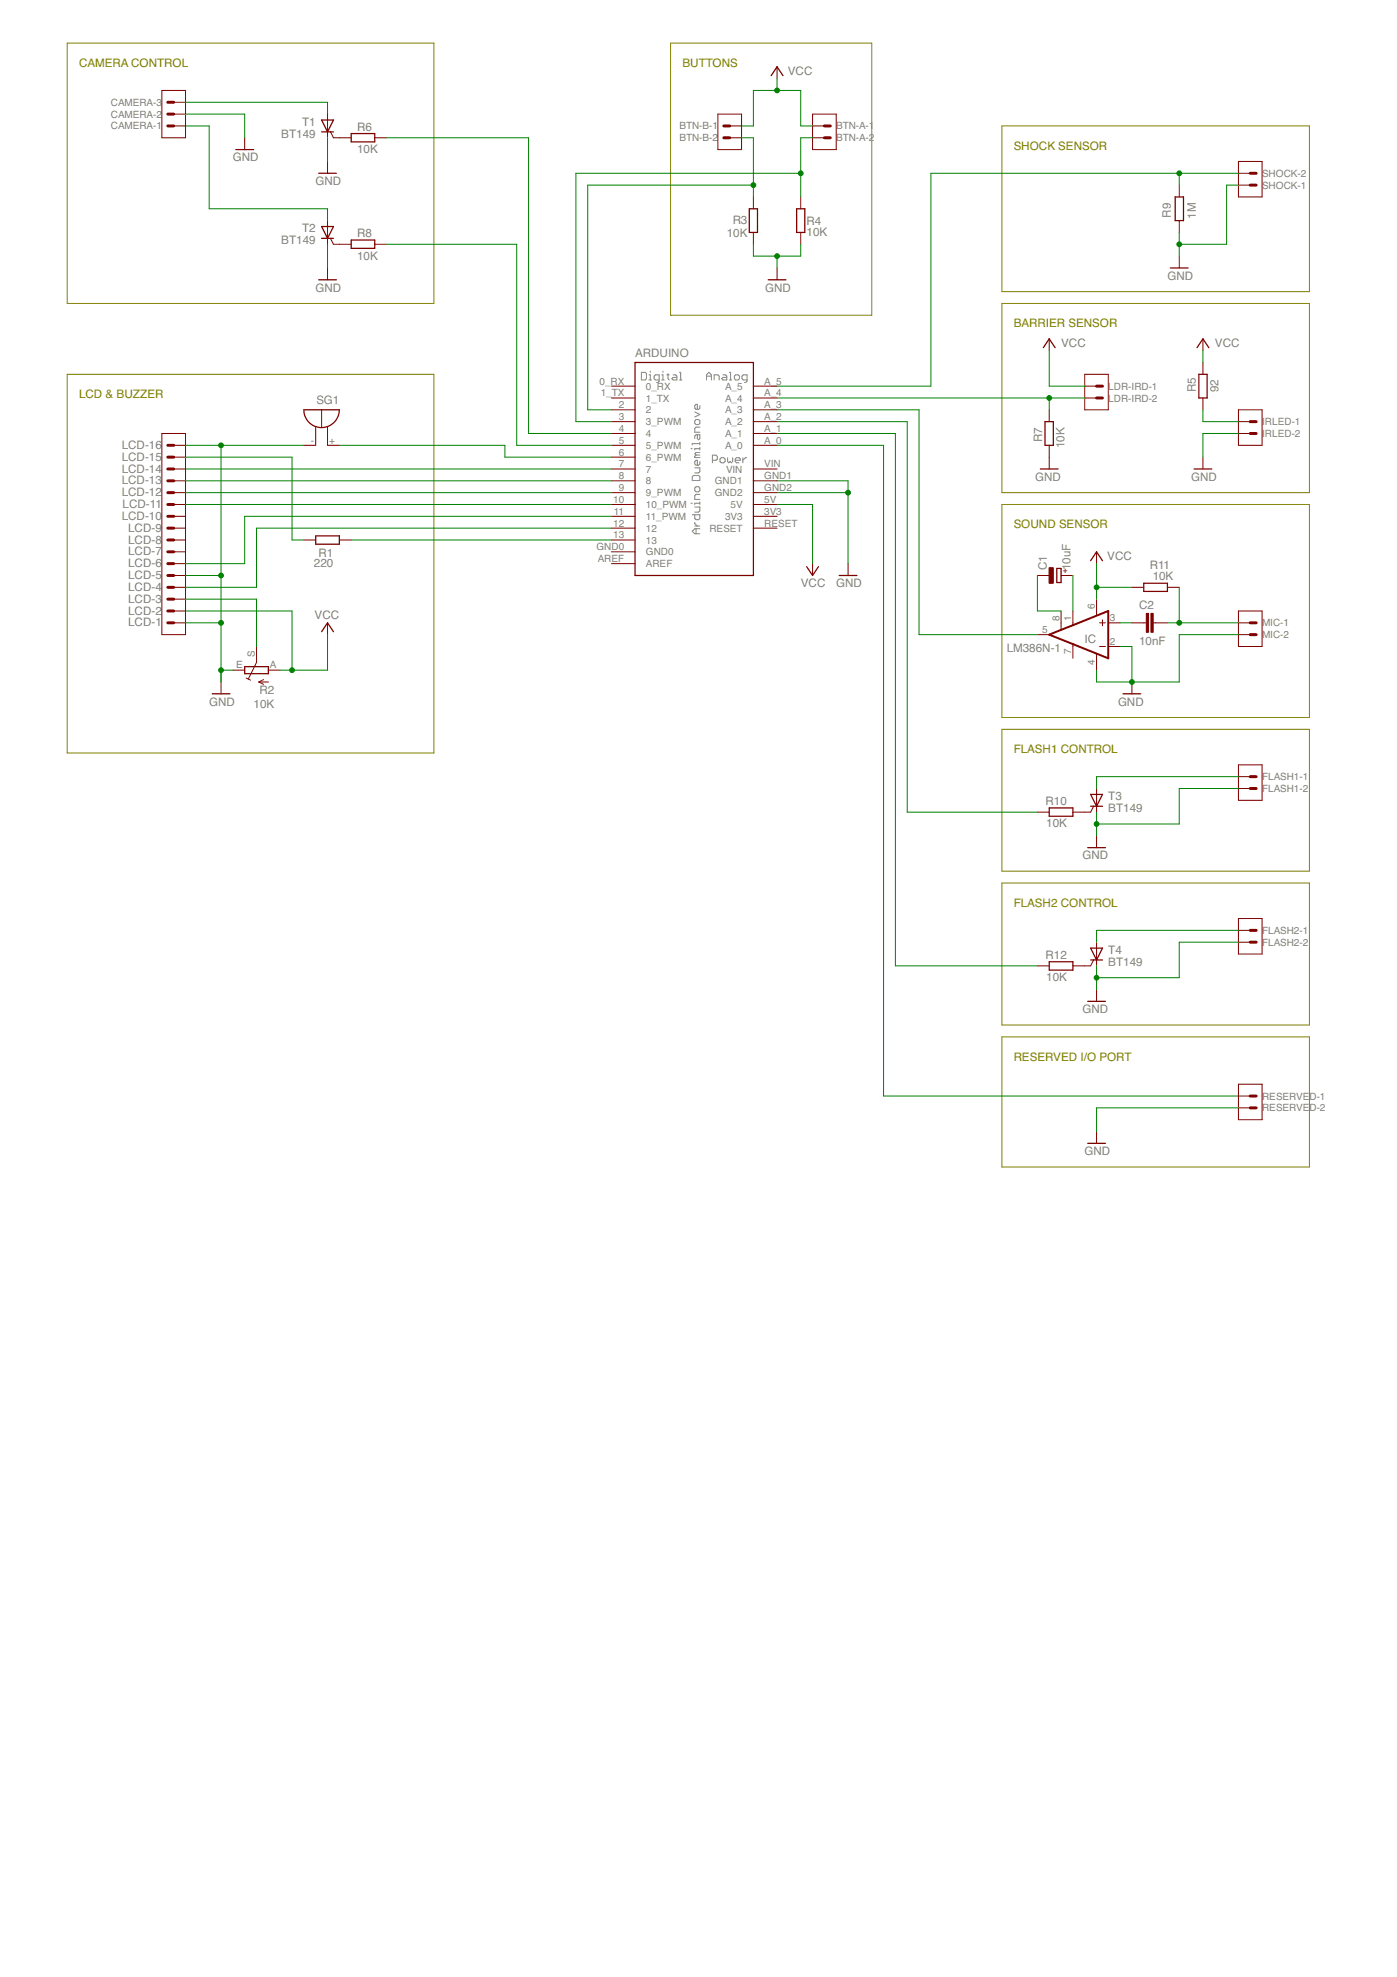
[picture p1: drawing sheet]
<svg xmlns="http://www.w3.org/2000/svg" width="210mm" height="297mm" viewBox="0 0 210 297" stroke-linecap="round" stroke-linejoin="round" font-family="sans-serif">
<g fill="#808000" stroke="#808000" stroke-width=".15">
<path d="M10.1 6.5h55.1z"/>
<path d="M65.2 6.5v39.1z"/>
<path d="M10.1 45.6h55.1z"/>
<path d="M10.1 6.5v39.1z"/>
<path d="M150.5 18.9h46.2z"/>
<path d="M196.7 18.9v24.9z"/>
<path d="M150.5 43.8h46.2z"/>
<path d="M150.5 18.9v24.9z"/>
<path d="M150.5 45.6h46.2z"/>
<path d="M196.7 45.6v28.4z"/>
<path d="M150.5 74h46.2z"/>
<path d="M150.5 45.6v28.4z"/>
<path d="M150.5 75.8h46.2z"/>
<path d="M196.7 75.8v32z"/>
<path d="M150.5 107.8h46.2z"/>
<path d="M150.5 75.8v32z"/>
<path d="M150.5 109.6h46.2z"/>
<path d="M196.7 109.6v21.3z"/>
<path d="M150.5 130.9h46.2z"/>
<path d="M150.5 109.6v21.3z"/>
<path d="M150.5 132.7h46.2z"/>
<path d="M196.7 132.7v21.3z"/>
<path d="M150.5 154h46.2z"/>
<path d="M150.5 132.7v21.3z"/>
<path d="M150.5 155.8h46.2z"/>
<path d="M196.7 155.8v19.5z"/>
<path d="M150.5 175.3h46.2z"/>
<path d="M150.5 155.8v19.5z"/>
<path d="M131 6.5v40.9z"/>
<path d="M100.8 47.4h30.2z"/>
<path d="M100.8 6.5v40.9z"/>
<path d="M100.8 6.5h30.2z"/>
<path d="M65.2 56.2v56.9z"/>
<path d="M10.1 113.1h55.1z"/>
<path d="M10.1 56.2v56.9z"/>
<path d="M10.1 56.2h55.1z"/>
</g>
<g fill="#808080" stroke="#808080" stroke-width=".15">
<path d="M106.2 56.3v.8z"/>
<path d="M106.5 55.9l-.3 .4z"/>
<path d="M106.5 55.9l.4 .4z"/>
<path d="M106.9 56.3v.8z"/>
<path d="M106.2 56.5h.7z"/>
<path d="M107.3 56.3v.8z"/>
<path d="M107.3 56.3h.6z"/>
<path d="M107.9 56.3l.2 .2z"/>
<path d="M108.1 56.5v.6z"/>
<path d="M108.6 56.3h.4z"/>
<path d="M109 56.3l.2 .2z"/>
<path d="M109.2 56.5v.6z"/>
<path d="M108.6 57.1h.6z"/>
<path d="M108.4 56.9l.2 .2z"/>
<path d="M108.4 56.9l.2-.2z"/>
<path d="M108.6 56.7h.6z"/>
<path d="M109.6 55.9h.2z"/>
<path d="M109.8 55.9v1.2z"/>
<path d="M109.6 57.1h.4z"/>
<path d="M110.5 57.1h.4z"/>
<path d="M110.9 57.1l.2-.2z"/>
<path d="M111.1 56.5v.4z"/>
<path d="M110.9 56.3l.2 .2z"/>
<path d="M110.5 56.3h.4z"/>
<path d="M110.5 56.3l-.2 .2z"/>
<path d="M110.3 56.5v.4z"/>
<path d="M110.3 56.9l.2 .2z"/>
<path d="M111.9 57.5h.2z"/>
<path d="M112.1 57.5l.1-.2z"/>
<path d="M112.2 56.3v1z"/>
<path d="M111.7 56.3h.5z"/>
<path d="M111.7 56.3l-.2 .2z"/>
<path d="M111.5 56.5v.4z"/>
<path d="M111.5 56.9l.2 .2z"/>
<path d="M111.7 57.1h.5z"/>
<path d="M96.4 55.9v1.2z"/>
<path d="M96.4 57.1h.5z"/>
<path d="M96.9 57.1l.2-.2z"/>
<path d="M97.1 56.1v.8z"/>
<path d="M96.9 55.9l.2 .2z"/>
<path d="M96.4 55.9h.5z"/>
<path d="M97.5 56.3h.2z"/>
<path d="M97.7 56.3v.8z"/>
<path d="M97.5 57.1h.4z"/>
<path d="M97.7 55.8v.1z"/>
<path d="M98.7 57.5h.1z"/>
<path d="M98.8 57.5l.2-.2z"/>
<path d="M99 56.3v1z"/>
<path d="M98.5 56.3h.5z"/>
<path d="M98.5 56.3l-.2 .2z"/>
<path d="M98.3 56.5v.4z"/>
<path d="M98.3 56.9l.2 .2z"/>
<path d="M98.5 57.1h.5z"/>
<path d="M99.4 56.3h.2z"/>
<path d="M99.6 56.3v.8z"/>
<path d="M99.4 57.1h.4z"/>
<path d="M99.6 55.8v.1z"/>
<path d="M100.4 56.1v.8z"/>
<path d="M100.4 56.9l.2 .2z"/>
<path d="M100.2 56.3h.4z"/>
<path d="M101.1 56.3h.4z"/>
<path d="M101.5 56.3l.2 .2z"/>
<path d="M101.7 56.5v.6z"/>
<path d="M101.1 57.1h.6z"/>
<path d="M100.9 56.9l.2 .2z"/>
<path d="M100.9 56.9l.2-.2z"/>
<path d="M101.1 56.7h.6z"/>
<path d="M102.1 55.9h.2z"/>
<path d="M102.3 55.9v1.2z"/>
<path d="M102.1 57.1h.4z"/>
<path d="M107 68.4v1.1z"/>
<path d="M107 68.4h.6z"/>
<path d="M107.6 68.4l.2 .2z"/>
<path d="M107.8 68.6v.4z"/>
<path d="M107.6 69.2l.2-.2z"/>
<path d="M107 69.2h.6z"/>
<path d="M108.4 69.5h.4z"/>
<path d="M108.9 69.3l-.1 .2z"/>
<path d="M108.9 69v.3z"/>
<path d="M108.8 68.8l.1 .2z"/>
<path d="M108.4 68.8h.4z"/>
<path d="M108.4 68.8l-.2 .2z"/>
<path d="M108.2 69v.3z"/>
<path d="M108.2 69.3l.2 .2z"/>
<path d="M109.3 68.8v.5z"/>
<path d="M109.3 69.3l.2 .2z"/>
<path d="M109.5 69.5l.2-.2z"/>
<path d="M109.7 69.3l.2 .2z"/>
<path d="M109.9 69.5l.2-.2z"/>
<path d="M110.1 68.8v.5z"/>
<path d="M110.7 69.5h.3z"/>
<path d="M110.5 69.3l.2 .2z"/>
<path d="M110.5 69v.3z"/>
<path d="M110.5 69l.2-.2z"/>
<path d="M110.7 68.8h.3z"/>
<path d="M111 68.8l.2 .2z"/>
<path d="M111.2 69v.2z"/>
<path d="M110.5 69.2h.7z"/>
<path d="M111.6 68.8v.7z"/>
<path d="M111.6 69.2l.4-.4z"/>
<path d="M112 68.8h.2z"/>
<path d="M104.4 80.2h.8z"/>
<path d="M104 79.8l.4 .4z"/>
<path d="M104 79.8l.4-.4z"/>
<path d="M104.4 79.4h.8z"/>
<path d="M104.6 79.4v.8z"/>
<path d="M104.4 79h.8z"/>
<path d="M104.4 78.7l.4 .3z"/>
<path d="M104.4 78.5v.2z"/>
<path d="M104 77.3h1.2z"/>
<path d="M105.2 77.3v.6z"/>
<path d="M105.2 77.9l-.2 .2z"/>
<path d="M104.6 78.1h.4z"/>
<path d="M104.4 77.9l.2 .2z"/>
<path d="M104.4 77.3v.6z"/>
<path d="M104.4 76.9h.6z"/>
<path d="M105 76.9l.2-.1z"/>
<path d="M105.2 76.2v.6z"/>
<path d="M104.4 76.2h.8z"/>
<path d="M104.4 75.6v.2z"/>
<path d="M104.4 75.6h.8z"/>
<path d="M105.2 75.4v.4z"/>
<path d="M103.8 75.6h.2z"/>
<path d="M104.4 75h.8z"/>
<path d="M104.4 74.5v.5z"/>
<path d="M104.4 74.5l.2-.2z"/>
<path d="M104.6 74.3h.6z"/>
<path d="M105.2 73.3v.4z"/>
<path d="M105 73.1l.2 .2z"/>
<path d="M104.6 73.1h.4z"/>
<path d="M104.6 73.1l-.2 .2z"/>
<path d="M104.4 73.3v.4z"/>
<path d="M104.4 73.7l.2 .2z"/>
<path d="M104.6 73.9h.4z"/>
<path d="M105 73.9l.2-.2z"/>
<path d="M104 72.2h1.2z"/>
<path d="M105.2 71.6v.6z"/>
<path d="M105 71.4l.2 .2z"/>
<path d="M104.2 71.4h.8z"/>
<path d="M104.2 71.4l-.2 .2z"/>
<path d="M104 71.6v.6z"/>
<path d="M104.4 71.1h.6z"/>
<path d="M105 71.1l.2-.2z"/>
<path d="M105.2 70.3v.6z"/>
<path d="M104.4 70.3h.8z"/>
<path d="M105.2 69.3v.4z"/>
<path d="M105.2 69.7l-.2 .2z"/>
<path d="M104.6 69.9h.4z"/>
<path d="M104.4 69.7l.2 .2z"/>
<path d="M104.4 69.3v.4z"/>
<path d="M104.4 69.3l.2-.1z"/>
<path d="M104.6 69.2h.2z"/>
<path d="M104.8 69.2v.7z"/>
<path d="M104.4 68.7h.8z"/>
<path d="M104.4 68.6v.1z"/>
<path d="M104.6 68.4l-.2 .2z"/>
<path d="M104.6 68.4h.6z"/>
<path d="M104.4 68.2l.2 .2z"/>
<path d="M104.6 68l-.2 .2z"/>
<path d="M104.6 68h.6z"/>
<path d="M104.4 67.4v.2z"/>
<path d="M104.4 67.4h.8z"/>
<path d="M105.2 67.2v.4z"/>
<path d="M103.8 67.4h.2z"/>
<path d="M104 66.7v.1z"/>
<path d="M104 66.7h1.2z"/>
<path d="M105.2 66.5v.3z"/>
<path d="M104.4 65.5v.4z"/>
<path d="M104.4 65.5l.2-.2z"/>
<path d="M104.6 65.3h.6z"/>
<path d="M105.2 65.3v.6z"/>
<path d="M105.2 65.9l-.2 .2z"/>
<path d="M104.8 65.9l.2 .2z"/>
<path d="M104.8 65.3v.6z"/>
<path d="M104.4 64.9h.8z"/>
<path d="M104.4 64.4v.5z"/>
<path d="M104.6 64.2l-.2 .2z"/>
<path d="M104.6 64.2h.6z"/>
<path d="M105.2 63.2v.4z"/>
<path d="M105 63l.2 .2z"/>
<path d="M104.6 63h.4z"/>
<path d="M104.6 63l-.2 .2z"/>
<path d="M104.4 63.2v.4z"/>
<path d="M104.4 63.6l.2 .2z"/>
<path d="M104.6 63.8h.4z"/>
<path d="M105.2 63.6l-.2 .2z"/>
<path d="M104.4 62.7l.8-.4z"/>
<path d="M104.4 61.9l.8 .4z"/>
<path d="M105.2 60.9v.4z"/>
<path d="M105.2 61.3l-.2 .2z"/>
<path d="M104.6 61.5h.4z"/>
<path d="M104.4 61.3l.2 .2z"/>
<path d="M104.4 60.9v.4z"/>
<path d="M104.4 60.9l.2-.2z"/>
<path d="M104.6 60.7h.2z"/>
<path d="M104.8 60.7v.8z"/>
</g>
<g fill="#800000" stroke="#800000" stroke-width=".15">
<path d="M24.3 13.6h3.6z"/>
<path d="M27.9 13.6v7.1z"/>
<path d="M24.3 20.7h3.6z"/>
<path d="M24.3 13.6v7.1z"/>
<path d="M27.9 65.1v30.3z"/>
<path d="M24.3 95.4h3.6z"/>
<path d="M24.3 65.1v30.3z"/>
<path d="M24.3 65.1h3.6z"/>
<path d="M107.9 17.1h3.5z"/>
<path d="M111.4 17.1v5.4z"/>
<path d="M107.9 22.5h3.5z"/>
<path d="M107.9 17.1v5.4z"/>
<path d="M122.1 17.1v5.4z"/>
<path d="M122.1 22.5h3.5z"/>
<path d="M125.6 17.1v5.4z"/>
<path d="M122.1 17.1h3.5z"/>
<path d="M186.1 24.3h3.5z"/>
<path d="M189.6 24.3v5.3z"/>
<path d="M186.1 29.6h3.5z"/>
<path d="M186.1 24.3v5.3z"/>
<path d="M186.1 61.6h3.5z"/>
<path d="M189.6 61.6v5.3z"/>
<path d="M186.1 66.9h3.5z"/>
<path d="M186.1 61.6v5.3z"/>
<path d="M163 56.2h3.5z"/>
<path d="M166.5 56.2v5.4z"/>
<path d="M163 61.6h3.5z"/>
<path d="M163 56.2v5.4z"/>
<path d="M186.1 91.8h3.5z"/>
<path d="M189.6 91.8v5.3z"/>
<path d="M186.1 97.1h3.5z"/>
<path d="M186.1 91.8v5.3z"/>
<path d="M186.1 114.9h3.5z"/>
<path d="M186.1 114.9v5.3z"/>
<path d="M186.1 120.2h3.5z"/>
<path d="M189.6 114.9v5.3z"/>
<path d="M186.1 138h3.5z"/>
<path d="M189.6 138v5.3z"/>
<path d="M186.1 143.3h3.5z"/>
<path d="M186.1 138v5.3z"/>
<path d="M186.1 162.9h3.5z"/>
<path d="M189.6 162.9v5.3z"/>
<path d="M186.1 168.2h3.5z"/>
<path d="M186.1 162.9v5.3z"/>
<path d="M91.9 58h3.5z"/>
<path d="M91.9 59.8h3.5z"/>
<path d="M91.9 61.6h3.5z"/>
<path d="M91.9 63.4h3.5z"/>
<path d="M91.9 65.1h3.5z"/>
<path d="M91.9 66.9h3.5z"/>
<path d="M91.9 68.7h3.5z"/>
<path d="M91.9 70.5h3.5z"/>
<path d="M91.9 72.2h3.5z"/>
<path d="M91.9 74h3.5z"/>
<path d="M91.9 75.8h3.5z"/>
<path d="M91.9 77.6h3.5z"/>
<path d="M91.9 79.4h3.5z"/>
<path d="M91.9 81.1h3.5z"/>
<path d="M113.2 58h3.6z"/>
<path d="M113.2 59.8h3.6z"/>
<path d="M113.2 61.6h3.6z"/>
<path d="M113.2 63.4h3.6z"/>
<path d="M113.2 65.1h3.6z"/>
<path d="M113.2 66.9h3.6z"/>
<path d="M113.2 70.5h3.6z"/>
<path d="M113.2 72.2h3.6z"/>
<path d="M113.2 74h3.6z"/>
<path d="M113.2 75.8h3.6z"/>
<path d="M113.2 77.6h3.6z"/>
<path d="M113.2 79.4h3.6z"/>
<path d="M91.9 82.9h3.5z"/>
<path d="M91.9 84.7h3.5z"/>
<path d="M122.1 84.7v1.8z"/>
<path d="M127.4 84.7v1.8z"/>
<path d="M120.3 29.6v1.8z"/>
<path d="M120.3 34.9v1.8z"/>
<path d="M113.2 34.9v1.8z"/>
<path d="M113.2 29.6v1.8z"/>
<path d="M116.8 10v1.8z"/>
<path d="M116.8 40.3v1.7z"/>
<path d="M56.3 20.7h1.8z"/>
<path d="M51 20.7h1.8z"/>
<path d="M49.2 18.9v1.8z"/>
<path d="M49.2 17.1v1.8z"/>
<path d="M49.7 19.8l.4 .9z"/>
<path d="M50.1 20.7h.9z"/>
<path d="M49.2 34.9v1.8z"/>
<path d="M49.2 33.1v1.8z"/>
<path d="M49.7 35.8l.4 .9z"/>
<path d="M50.1 36.7h.9z"/>
<path d="M56.3 36.7h1.8z"/>
<path d="M51 36.7h1.8z"/>
<path d="M36.8 20.7v1.8z"/>
<path d="M161.2 91.8v1.8z"/>
<path d="M166.5 97.1h1.8z"/>
<path d="M166.5 93.6h1.8z"/>
<path d="M159.4 91.8v1.8z"/>
<path d="M155.9 95.4h1.7z"/>
<path d="M164.8 91.8v.7z"/>
<path d="M165.7 93.1v.9z"/>
<path d="M165.2 93.6h.9z"/>
<path d="M165.2 97.1h.9z"/>
<path d="M164.8 98.3v.6z"/>
<path d="M164.8 90v1.8z"/>
<path d="M164.8 98.9v1.8z"/>
<path d="M161.2 97.1v1.8z"/>
<path d="M159.4 93.6v1z"/>
<path d="M161.2 96.8v.3z"/>
<path d="M161.2 93.6v.3z"/>
<path d="M170.1 102.5v1.7z"/>
<path d="M170.1 93.6h1.8z"/>
<path d="M173.6 93.6h1.8z"/>
<path d="M171.9 93.6h.3z"/>
<path d="M173.3 93.6h.3z"/>
<path d="M155.9 86.5h1.7z"/>
<path d="M159.4 86.5h1.8z"/>
<path d="M186.1 93.6h1.8z"/>
<path d="M186.1 95.4h1.8z"/>
<path d="M45.7 81.1h1.7z"/>
<path d="M51 81.1h1.8z"/>
<path d="M170.1 88.2h1.8z"/>
<path d="M175.4 88.2h1.8z"/>
<path d="M164.8 82.9v1.8z"/>
<path d="M186.1 116.7h1.8z"/>
<path d="M186.1 118.5h1.8z"/>
<path d="M186.1 139.8h1.8z"/>
<path d="M186.1 141.6h1.8z"/>
<path d="M164.8 120.2v1.8z"/>
<path d="M164.8 118.5v1.7z"/>
<path d="M164.3 121.1l-.4 .9z"/>
<path d="M163 122h.9z"/>
<path d="M164.8 143.3v1.8z"/>
<path d="M164.8 141.6v1.7z"/>
<path d="M164.3 144.2l-.4 .9z"/>
<path d="M163 145.1h.9z"/>
<path d="M155.9 122h1.7z"/>
<path d="M161.2 122h1.8z"/>
<path d="M155.9 145.1h1.7z"/>
<path d="M161.2 145.1h1.8z"/>
<path d="M177.2 27.8v1.8z"/>
<path d="M177.2 33.1v1.8z"/>
<path d="M177.2 38.5v1.8z"/>
<path d="M186.1 27.8h1.8z"/>
<path d="M186.1 26h1.8z"/>
<path d="M40.3 100.7h1.8z"/>
<path d="M35 100.7h1.8z"/>
<path d="M38.5 97.1v1.8z"/>
<path d="M38.5 98.9v.6z"/>
<path d="M38.5 99.5l-1.2 2.5z"/>
<path d="M38.9 102.5h1.4z"/>
<path d="M38.9 102.5l.7 .3z"/>
<path d="M38.9 102.5l.7-.4z"/>
<path d="M37 101.9l.6 .3z"/>
<path d="M33.2 102.5v1.7z"/>
<path d="M49.2 93.6v1.8z"/>
<path d="M26.1 18.9h1.8z"/>
<path d="M26.1 17.1h1.8z"/>
<path d="M26.1 15.4h1.8z"/>
<path d="M180.7 50.9v1.8z"/>
<path d="M122.1 18.9h1.8z"/>
<path d="M122.1 20.7h1.8z"/>
<path d="M109.6 18.9h1.8z"/>
<path d="M109.6 20.7h1.8z"/>
<path d="M45.7 66.9h1.7z"/>
<path d="M49.2 66.9h1.8z"/>
<path d="M48.3 61.6v2.6z"/>
<path d="M47.4 64.2v2.7z"/>
<path d="M49.2 64.2v2.7z"/>
<path d="M186.1 164.7h1.8z"/>
<path d="M186.1 166.5h1.8z"/>
<path d="M164.8 170v1.8z"/>
<path d="M26.1 93.6h1.8z"/>
<path d="M26.1 91.8h1.8z"/>
<path d="M26.1 90h1.8z"/>
<path d="M26.1 88.2h1.8z"/>
<path d="M26.1 86.5h1.8z"/>
<path d="M26.1 84.7h1.8z"/>
<path d="M26.1 82.9h1.8z"/>
<path d="M26.1 81.1h1.8z"/>
<path d="M26.1 79.4h1.8z"/>
<path d="M26.1 77.6h1.8z"/>
<path d="M26.1 75.8h1.8z"/>
<path d="M26.1 74h1.8z"/>
<path d="M26.1 72.2h1.8z"/>
<path d="M26.1 70.5h1.8z"/>
<path d="M26.1 68.7h1.8z"/>
<path d="M26.1 66.9h1.8z"/>
<path d="M180.7 54.5v1.7z"/>
<path d="M180.7 59.8v1.8z"/>
<path d="M157.6 66.9v1.8z"/>
<path d="M157.6 61.6v1.8z"/>
<path d="M186.1 63.4h1.8z"/>
<path d="M186.1 65.1h1.8z"/>
<path d="M163 58h1.8z"/>
<path d="M163 59.8h1.8z"/>
<path d="M180.7 68.7v1.8z"/>
<path d="M157.6 68.7v1.8z"/>
<path d="M157.6 50.9v1.8z"/>
<path d="M49.2 40.3v1.7z"/>
<path d="M49.2 24.3v1.7z"/>
<path d="M164.8 125.6v1.8z"/>
<path d="M164.8 148.7v1.8z"/>
</g>
<g fill="#800000" stroke="#800000" stroke-width=".19">
<path d="M95.4 54.5h17.8z"/>
<path d="M113.2 54.5v32z"/>
<path d="M95.4 86.5h17.8z"/>
<path d="M95.4 54.5v32z"/>
<path d="M121.2 85.1l.9 1.4z"/>
<path d="M123 85.1l-.9 1.4z"/>
<path d="M126.1 86.5h2.7z"/>
<path d="M120.9 31.4v3.5z"/>
<path d="M119.7 31.4v3.5z"/>
<path d="M119.7 31.4h1.2z"/>
<path d="M119.7 34.9h1.2z"/>
<path d="M112.6 31.4v3.5z"/>
<path d="M113.8 31.4v3.5z"/>
<path d="M112.6 34.9h1.2z"/>
<path d="M112.6 31.4h1.2z"/>
<path d="M116.8 10l.8 1.4z"/>
<path d="M116.8 10l-.9 1.4z"/>
<path d="M115.4 42h2.7z"/>
<path d="M52.8 21.3h3.5z"/>
<path d="M52.8 20.1h3.5z"/>
<path d="M56.3 20.1v1.2z"/>
<path d="M52.8 20.1v1.2z"/>
<path d="M48.3 19.8h.9z"/>
<path d="M49.7 19.8h.4z"/>
<path d="M48.3 18l.9 1.8z"/>
<path d="M50.1 18l-.9 1.8z"/>
<path d="M49.2 19.8h.5z"/>
<path d="M48.3 18h1.8z"/>
<path d="M48.3 35.8h.9z"/>
<path d="M49.7 35.8h.4z"/>
<path d="M48.3 34l.9 1.8z"/>
<path d="M50.1 34l-.9 1.8z"/>
<path d="M49.2 35.8h.5z"/>
<path d="M48.3 34h1.8z"/>
<path d="M52.8 37.3h3.5z"/>
<path d="M52.8 36.1h3.5z"/>
<path d="M56.3 36.1v1.2z"/>
<path d="M52.8 36.1v1.2z"/>
<path d="M35.4 22.5h2.7z"/>
<path d="M168.7 104.2h2.7z"/>
<path d="M158.8 85.4v2.1z"/>
<path d="M158.8 87.5h.6z"/>
<path d="M158.8 85.4h.6z"/>
<path d="M159.4 85.4v2.1z"/>
<path d="M47.4 81.8h3.6z"/>
<path d="M47.4 80.5h3.6z"/>
<path d="M47.4 80.5v1.3z"/>
<path d="M51 80.5v1.3z"/>
<path d="M171.9 87.6h3.5z"/>
<path d="M171.9 88.9h3.5z"/>
<path d="M171.9 87.6v1.3z"/>
<path d="M175.4 87.6v1.3z"/>
<path d="M164.8 82.9l.9 1.3z"/>
<path d="M164.8 82.9l-.9 1.3z"/>
<path d="M164.8 121.1h.9z"/>
<path d="M163.9 121.1h.4z"/>
<path d="M165.7 119.4l-.9 1.7z"/>
<path d="M163.9 119.4l.9 1.7z"/>
<path d="M164.3 121.1h.5z"/>
<path d="M163.9 119.4h1.8z"/>
<path d="M164.8 144.2h.9z"/>
<path d="M163.9 144.2h.4z"/>
<path d="M165.7 142.5l-.9 1.7z"/>
<path d="M163.9 142.5l.9 1.7z"/>
<path d="M164.3 144.2h.5z"/>
<path d="M163.9 142.5h1.8z"/>
<path d="M157.6 122.6h3.6z"/>
<path d="M157.6 121.4h3.6z"/>
<path d="M157.6 121.4v1.2z"/>
<path d="M161.2 121.4v1.2z"/>
<path d="M157.6 145.8h3.6z"/>
<path d="M157.6 144.5h3.6z"/>
<path d="M157.6 144.5v1.3z"/>
<path d="M161.2 144.5v1.3z"/>
<path d="M177.8 29.6v3.5z"/>
<path d="M176.6 29.6v3.5z"/>
<path d="M176.6 29.6h1.2z"/>
<path d="M176.6 33.1h1.2z"/>
<path d="M175.9 40.3h2.6z"/>
<path d="M36.8 101.2h3.5z"/>
<path d="M36.8 100.2h3.5z"/>
<path d="M36.8 100.2v1z"/>
<path d="M40.3 100.2v1z"/>
<path d="M31.9 104.2h2.6z"/>
<path d="M49.2 93.6l.9 1.3z"/>
<path d="M49.2 93.6l-.9 1.3z"/>
<path d="M180.7 50.9l.9 1.3z"/>
<path d="M180.7 50.9l-.8 1.3z"/>
<path d="M48.3 61.6h2.7z"/>
<path d="M45.7 61.6h2.6z"/>
<path d="M163.4 171.8h2.7z"/>
<path d="M181.4 56.2v3.6z"/>
<path d="M180.1 56.2v3.6z"/>
<path d="M180.1 56.2h1.3z"/>
<path d="M180.1 59.8h1.3z"/>
<path d="M158.3 63.4v3.5z"/>
<path d="M157 63.4v3.5z"/>
<path d="M157 66.9h1.3z"/>
<path d="M157 63.4h1.3z"/>
<path d="M179.4 70.5h2.7z"/>
<path d="M156.3 70.5h2.7z"/>
<path d="M157.6 50.9l-.8 1.3z"/>
<path d="M157.6 50.9l.9 1.3z"/>
<path d="M47.9 42h2.6z"/>
<path d="M47.9 26h2.6z"/>
<path d="M163.4 127.4h2.7z"/>
<path d="M163.4 150.5h2.7z"/>
</g>
<g fill="#800000" stroke="#800000" stroke-width=".3">
<path d="M166.5 91.8v7.1z"/>
<path d="M161.2 96.8l5.3 2.1z"/>
<path d="M157.6 95.4l3.6 1.4z"/>
<path d="M157.6 95.4l1.8-.8z"/>
<path d="M159.4 94.6l1.8-.7z"/>
<path d="M161.2 93.9l5.3-2.1z"/>
</g>
<g fill="#800000" stroke="#800000" stroke-width=".15">
<path d="M172.9 92.2h.4v2.8h-.4z"/>
<path d="M172.2 92.2h.4v2.8h-.4z"/>
<path d="M157.6 85.3h.7v2.3h-.7z"/>
</g>
<g fill="#800000" stroke="#800000" stroke-width=".44">
<path d="M187.9 93.6h.8z"/>
<path d="M187.9 95.4h.8z"/>
<path d="M187.9 116.7h.8z"/>
<path d="M187.9 118.5h.8z"/>
<path d="M187.9 139.8h.8z"/>
<path d="M187.9 141.6h.8z"/>
<path d="M187.9 27.8h.8z"/>
<path d="M187.9 26h.8z"/>
<path d="M25.2 18.9h.9z"/>
<path d="M25.2 17.1h.9z"/>
<path d="M25.2 15.4h.9z"/>
<path d="M123.9 18.9h.9z"/>
<path d="M123.9 20.7h.9z"/>
<path d="M108.8 18.9h.8z"/>
<path d="M108.8 20.7h.8z"/>
<path d="M187.9 164.7h.8z"/>
<path d="M187.9 166.5h.8z"/>
<path d="M25.2 93.6h.9z"/>
<path d="M25.2 91.8h.9z"/>
<path d="M25.2 90h.9z"/>
<path d="M25.2 88.2h.9z"/>
<path d="M25.2 86.5h.9z"/>
<path d="M25.2 84.7h.9z"/>
<path d="M25.2 82.9h.9z"/>
<path d="M25.2 81.1h.9z"/>
<path d="M25.2 79.4h.9z"/>
<path d="M25.2 77.6h.9z"/>
<path d="M25.2 75.8h.9z"/>
<path d="M25.2 74h.9z"/>
<path d="M25.2 72.2h.9z"/>
<path d="M25.2 70.5h.9z"/>
<path d="M25.2 68.7h.9z"/>
<path d="M25.2 66.9h.9z"/>
<path d="M187.9 63.4h.8z"/>
<path d="M187.9 65.1h.8z"/>
<path d="M164.8 58h.9z"/>
<path d="M164.8 59.8h.9z"/>
</g>
<path d="M45.7 61.6a2.67 2.67 0 0 0 2.6 2.7 2.67 2.67 0 0 0 2.7-2.7" fill="none" stroke="#800000" stroke-width=".19"/>
<g fill="#008000" stroke="#008000" stroke-width=".15">
<path d="M122.1 75.8v8.9z"/>
<path d="M116.8 75.8h5.3z"/>
<path d="M113.2 13.6v5.3z"/>
<path d="M111.4 18.9h1.8z"/>
<path d="M120.3 13.6v5.3z"/>
<path d="M120.3 18.9h1.8z"/>
<path d="M113.2 13.6h3.6z"/>
<path d="M116.8 13.6h3.5z"/>
<path d="M116.8 11.8v1.8z"/>
<path d="M164.8 88.2v1.8z"/>
<path d="M164.8 84.7v3.5z"/>
<path d="M164.8 88.2h5.3z"/>
<path d="M27.9 91.8h16z"/>
<path d="M49.2 95.4v5.3z"/>
<path d="M43.9 100.7h5.3z"/>
<path d="M42.1 100.7h1.8z"/>
<path d="M43.9 91.8v8.9z"/>
<path d="M180.7 52.7v1.8z"/>
<path d="M157.6 52.7v5.3z"/>
<path d="M157.6 58h5.4z"/>
<path d="M120.3 36.7v1.8z"/>
<path d="M116.8 38.5v1.8z"/>
<path d="M113.2 36.7v1.8z"/>
<path d="M113.2 38.5h3.6z"/>
<path d="M116.8 38.5h3.5z"/>
<path d="M168.3 97.1h1.8z"/>
<path d="M164.8 102.5h5.3z"/>
<path d="M164.8 100.7v1.8z"/>
<path d="M170.1 97.1v5.4z"/>
<path d="M170.1 102.5h7.1z"/>
<path d="M177.2 95.4v7.1z"/>
<path d="M177.2 95.4h8.9z"/>
<path d="M184.3 27.8h1.8z"/>
<path d="M184.3 27.8v8.9z"/>
<path d="M177.2 36.7h7.1z"/>
<path d="M177.2 36.7v1.8z"/>
<path d="M177.2 34.9v1.8z"/>
<path d="M27.9 66.9h5.3z"/>
<path d="M27.9 93.6h5.3z"/>
<path d="M27.9 86.5h5.3z"/>
<path d="M33.2 86.5v7.1z"/>
<path d="M33.2 66.9v19.6z"/>
<path d="M33.2 100.7v1.8z"/>
<path d="M33.2 100.7h1.8z"/>
<path d="M33.2 93.6v7.1z"/>
<path d="M33.2 66.9h12.5z"/>
<path d="M164.8 166.5h21.3z"/>
<path d="M164.8 166.5v3.5z"/>
<path d="M180.7 65.1v3.6z"/>
<path d="M180.7 65.1h5.4z"/>
<path d="M127.4 74v10.7z"/>
<path d="M127.4 72.2v1.8z"/>
<path d="M116.8 72.2h10.6z"/>
<path d="M116.8 74h10.6z"/>
<path d="M49.2 20.7v3.6z"/>
<path d="M27.9 17.1h8.9z"/>
<path d="M36.8 17.1v3.6z"/>
<path d="M49.2 36.7v3.6z"/>
<path d="M164.8 145.1v1.8z"/>
<path d="M177.2 141.6h8.9z"/>
<path d="M177.2 141.6v5.3z"/>
<path d="M164.8 146.9h12.4z"/>
<path d="M164.8 146.9v1.8z"/>
<path d="M164.8 122v1.8z"/>
<path d="M177.2 118.5h8.9z"/>
<path d="M177.2 118.5v5.3z"/>
<path d="M164.8 123.8h12.4z"/>
<path d="M164.8 123.8v1.8z"/>
<path d="M120.3 26v3.6z"/>
<path d="M120.3 20.7v5.3z"/>
<path d="M86.5 26h33.8z"/>
<path d="M86.5 26v37.4z"/>
<path d="M86.5 63.4h5.4z"/>
<path d="M120.3 20.7h1.8z"/>
<path d="M113.2 27.8v1.8z"/>
<path d="M113.2 20.7v7.1z"/>
<path d="M111.4 20.7h1.8z"/>
<path d="M88.3 27.8h24.9z"/>
<path d="M88.3 27.8v33.8z"/>
<path d="M88.3 61.6h3.6z"/>
<path d="M52.8 81.1h39.1z"/>
<path d="M49.2 15.4v1.7z"/>
<path d="M27.9 15.4h21.3z"/>
<path d="M157.6 59.8h5.4z"/>
<path d="M157.6 59.8v1.8z"/>
<path d="M116.8 59.8h40.8z"/>
<path d="M177.2 26v1.8z"/>
<path d="M139.9 26h37.3z"/>
<path d="M139.9 26v32z"/>
<path d="M116.8 58h23.1z"/>
<path d="M177.2 26h8.9z"/>
<path d="M168.3 93.6h1.8z"/>
<path d="M175.4 93.6h1.8z"/>
<path d="M177.2 93.6h8.9z"/>
<path d="M177.2 88.2v5.4z"/>
<path d="M161.2 86.5v5.3z"/>
<path d="M155.9 91.8h3.5z"/>
<path d="M155.9 86.5v5.3z"/>
<path d="M27.9 68.7h16z"/>
<path d="M43.9 68.7v12.4z"/>
<path d="M43.9 81.1h1.8z"/>
<path d="M164.8 139.8h21.3z"/>
<path d="M164.8 139.8v1.8z"/>
<path d="M164.8 116.7h21.3z"/>
<path d="M164.8 116.7v1.8z"/>
<path d="M77.6 36.7v30.2z"/>
<path d="M58.1 36.7h19.5z"/>
<path d="M77.6 66.9h14.3z"/>
<path d="M79.4 20.7v44.4z"/>
<path d="M58.1 20.7h21.3z"/>
<path d="M79.4 65.1h12.5z"/>
<path d="M75.9 68.7h16z"/>
<path d="M75.9 66.9v1.8z"/>
<path d="M51 66.9h24.9z"/>
<path d="M27.9 90h10.6z"/>
<path d="M38.5 90v7.1z"/>
<path d="M138.1 95.4h17.8z"/>
<path d="M138.1 61.6v33.8z"/>
<path d="M116.8 61.6h21.3z"/>
<path d="M134.5 65.1v80z"/>
<path d="M134.5 145.1h21.4z"/>
<path d="M116.8 65.1h17.7z"/>
<path d="M136.3 122h19.6z"/>
<path d="M136.3 63.4v58.6z"/>
<path d="M116.8 63.4h19.5z"/>
<path d="M116.8 66.9h16z"/>
<path d="M132.8 66.9v97.8z"/>
<path d="M132.8 164.7h53.3z"/>
<path d="M180.7 61.6v1.8z"/>
<path d="M180.7 63.4h5.4z"/>
<path d="M27.9 88.2h10.6z"/>
<path d="M38.5 79.4v8.8z"/>
<path d="M38.5 79.4h53.4z"/>
<path d="M27.9 84.7h8.9z"/>
<path d="M36.8 77.6v7.1z"/>
<path d="M36.8 77.6h55.1z"/>
<path d="M27.9 75.8h64z"/>
<path d="M27.9 74h64z"/>
<path d="M27.9 72.2h64z"/>
<path d="M27.9 70.5h64z"/>
<path d="M49.2 31.4v1.7z"/>
<path d="M31.4 18.9v12.5z"/>
<path d="M31.4 31.4h17.8z"/>
<path d="M27.9 18.9h3.5z"/>
<circle cx="116.8" cy="13.6" r=".36"/>
<circle cx="164.8" cy="88.2" r=".36"/>
<circle cx="43.9" cy="100.7" r=".36"/>
<circle cx="116.8" cy="38.5" r=".36"/>
<circle cx="170.1" cy="102.5" r=".36"/>
<circle cx="177.2" cy="36.7" r=".36"/>
<circle cx="33.2" cy="86.5" r=".36"/>
<circle cx="33.2" cy="93.6" r=".36"/>
<circle cx="33.2" cy="66.9" r=".36"/>
<circle cx="33.2" cy="100.7" r=".36"/>
<circle cx="127.4" cy="74" r=".36"/>
<circle cx="164.8" cy="146.9" r=".36"/>
<circle cx="164.8" cy="123.8" r=".36"/>
<circle cx="120.3" cy="26" r=".36"/>
<circle cx="113.2" cy="27.8" r=".36"/>
<circle cx="157.6" cy="59.8" r=".36"/>
<circle cx="177.2" cy="26" r=".36"/>
<circle cx="177.2" cy="93.6" r=".36"/>
</g>
<g font-size="1.8" fill="#808000">
<text x="11.9" y="10">CAMERA CONTROL</text>
<text x="102.5" y="10">BUTTONS</text>
<text x="152.3" y="22.5">SHOCK SENSOR</text>
<text x="152.3" y="49.1">BARRIER SENSOR</text>
<text x="11.9" y="59.8">LCD &amp; BUZZER</text>
<text x="152.3" y="79.4">SOUND SENSOR</text>
<text x="152.3" y="113.1">FLASH1 CONTROL</text>
<text x="152.3" y="136.2">FLASH2 CONTROL</text>
<text x="152.3" y="159.3">RESERVED I/O PORT</text>
</g>
<g font-size="1.8" fill="#808080">
<text x="118.4" y="11.3">VCC</text>
<text x="42.3" y="20.7">BT149</text>
<text x="45.4" y="18.9">T1</text>
<text x="53.6" y="23">10K</text>
<text x="53.6" y="19.6">R6</text>
<text x="35" y="24.3">GND</text>
<text x="47.4" y="27.8">GND</text>
<text x="45.4" y="34.9">T2</text>
<text x="53.6" y="35.6">R8</text>
<text x="109.2" y="35.6">10K</text>
<text x="110.1" y="33.7">R3</text>
<text x="121.2" y="35.5">10K</text>
<text x="121.2" y="33.9">R4</text>
<text x="175.9" y="32.7" transform="rotate(-90 175.9 32.7)">R9</text>
<text x="179.7" y="32.9" transform="rotate(-90 179.7 32.9)">1M</text>
<text x="42.3" y="36.7">BT149</text>
<text x="53.6" y="39">10K</text>
<text x="47.4" y="43.8">GND</text>
<text x="115" y="43.8">GND</text>
<text x="175.4" y="42">GND</text>
<text x="95.4" y="53.6">ARDUINO</text>
<text x="159.4" y="52.2">VCC</text>
<text x="182.5" y="52.2">VCC</text>
<text x="179.7" y="58.9" transform="rotate(-90 179.7 58.9)">R5</text>
<text x="183.1" y="58.9" transform="rotate(-90 183.1 58.9)">92</text>
<text x="47.5" y="60.7">SG1</text>
<text x="18.3" y="71">LCD-14</text>
<text x="18.3" y="69.2">LCD-15</text>
<text x="18.3" y="67.4">LCD-16</text>
<text x="156.6" y="66.5" transform="rotate(-90 156.6 66.5)">R7</text>
<text x="160" y="67.4" transform="rotate(-90 160 67.4)">10K</text>
<text x="18.3" y="74.6">LCD-12</text>
<text x="18.3" y="72.8">LCD-13</text>
<text x="18.4" y="76.3">LCD-11</text>
<text x="155.5" y="72.2">GND</text>
<text x="179" y="72.2">GND</text>
<text x="18.3" y="78.1">LCD-10</text>
<text x="19.3" y="83.4">LCD-7</text>
<text x="19.3" y="81.7">LCD-8</text>
<text x="19.3" y="79.9">LCD-9</text>
<text x="47.9" y="83.6">R1</text>
<text x="19.3" y="88.8">LCD-4</text>
<text x="19.3" y="87">LCD-5</text>
<text x="19.3" y="85.2">LCD-6</text>
<text x="47.2" y="85.2">220</text>
<text x="120.3" y="88.2">VCC</text>
<text x="125.6" y="88.2">GND</text>
<text x="157.3" y="85.7" transform="rotate(-90 157.3 85.7)">C1</text>
<text x="160.9" y="85.7" transform="rotate(-90 160.9 85.7)">10uF</text>
<text x="166.4" y="84.2">VCC</text>
<text x="172.8" y="85.4">R11</text>
<text x="173.2" y="87.2">10K</text>
<text x="19.3" y="94.1">LCD-1</text>
<text x="19.3" y="92.3">LCD-2</text>
<text x="19.3" y="90.6">LCD-3</text>
<text x="47.3" y="93">VCC</text>
<text x="171.2" y="91.5">C2</text>
<text x="151.3" y="98">LM386N-1</text>
<text x="163" y="96.6">IC</text>
<text x="171.2" y="96.9">10nF</text>
<text x="31.4" y="106">GND</text>
<text x="38.1" y="106.4">10K</text>
<text x="39" y="104.3">R2</text>
<text x="168" y="106">GND</text>
<text x="157.1" y="121">R10</text>
<text x="157.2" y="124.3">10K</text>
<text x="166.5" y="122">BT149</text>
<text x="166.5" y="120.2">T3</text>
<text x="162.7" y="129.1">GND</text>
<text x="166.5" y="143.3">T4</text>
<text x="157.1" y="144.1">R12</text>
<text x="157.2" y="147.4">10K</text>
<text x="166.5" y="145.1">BT149</text>
<text x="162.7" y="152.2">GND</text>
<text x="163" y="173.6">GND</text>
</g>
<g font-size="1.5" fill="#808080">
<text x="16.7" y="17.7">CAMERA-2</text>
<text x="16.7" y="15.9">CAMERA-3</text>
<text x="16.7" y="19.5">CAMERA-1</text>
<text x="102.1" y="19.5">BTN-B-1</text>
<text x="102.1" y="21.2">BTN-B-2</text>
<text x="125.6" y="19.5">BTN-A-1</text>
<text x="125.6" y="21.2">BTN-A-2</text>
<text x="189.6" y="28.3">SHOCK-1</text>
<text x="189.6" y="26.6">SHOCK-2</text>
<text x="90.1" y="57.8">0_RX</text>
<text x="90.3" y="59.6">1_TX</text>
<text x="97.1" y="58.6">0_RX</text>
<text x="108.9" y="58.6">A_5</text>
<text x="114.8" y="57.8">A_5</text>
<text x="114.8" y="59.6">A_4</text>
<text x="166.5" y="58.6">LDR-IRD-1</text>
<text x="93" y="61.3">2</text>
<text x="93" y="63.1">3</text>
<text x="93" y="64.9">4</text>
<text x="97.1" y="60.3">1_TX</text>
<text x="97.1" y="62.1">2</text>
<text x="97.1" y="63.9">3_PWM</text>
<text x="97.1" y="65.7">4</text>
<text x="108.9" y="60.3">A_4</text>
<text x="108.9" y="62.1">A_3</text>
<text x="108.9" y="63.9">A_2</text>
<text x="108.9" y="65.7">A_1</text>
<text x="114.8" y="61.3">A_3</text>
<text x="114.8" y="63.1">A_2</text>
<text x="114.8" y="64.9">A_1</text>
<text x="166.5" y="60.3">LDR-IRD-2</text>
<text x="189.6" y="63.9">I</text>
<text x="189.6" y="65.7">I</text>
<text x="190.1" y="63.9">RLED-1</text>
<text x="190.1" y="65.7">RLED-2</text>
<text x="46.7" y="66.7">-</text>
<text x="49.5" y="66.7">+</text>
<text x="93" y="66.7">5</text>
<text x="93" y="68.4">6</text>
<text x="93" y="70.2">7</text>
<text x="93" y="72">8</text>
<text x="97.1" y="67.4">5_PWM</text>
<text x="97.1" y="69.2">6_PWM</text>
<text x="97.1" y="71">7</text>
<text x="108.9" y="67.4">A_0</text>
<text x="109.1" y="71">VIN</text>
<text x="114.8" y="66.7">A_0</text>
<text x="114.8" y="70.2">VIN</text>
<text x="114.8" y="72">GND1</text>
<text x="92.1" y="75.6">10</text>
<text x="92.2" y="77.3">11</text>
<text x="93" y="73.8">9</text>
<text x="97.1" y="72.8">8</text>
<text x="97.1" y="74.6">9_PWM</text>
<text x="97.1" y="76.3">10_PWM</text>
<text x="107.4" y="72.8">GND1</text>
<text x="107.4" y="74.5">GND2</text>
<text x="109.8" y="76.3">5V</text>
<text x="114.8" y="73.8">GND2</text>
<text x="114.8" y="75.6">5V</text>
<text x="114.8" y="77.3">3V3</text>
<text x="89.6" y="82.7">GND0</text>
<text x="92.1" y="79.1">12</text>
<text x="92.1" y="80.9">13</text>
<text x="97.1" y="78.1">11_PWM</text>
<text x="97.1" y="79.9">12</text>
<text x="97.1" y="81.7">13</text>
<text x="97.1" y="83.4">GND0</text>
<text x="106.6" y="79.9">RESET</text>
<text x="108.9" y="78.1">3V3</text>
<text x="114.8" y="79.1">RESET</text>
<text x="89.8" y="84.4">AREF</text>
<text x="97.1" y="85.2">AREF</text>
<text x="156.6" y="95.1">5</text>
<text x="159.2" y="93.3" transform="rotate(-90 159.2 93.3)">8</text>
<text x="160.9" y="93.3" transform="rotate(-90 160.9 93.3)">1</text>
<text x="164.5" y="91.6" transform="rotate(-90 164.5 91.6)">6</text>
<text x="166.8" y="93.3">3</text>
<text x="189.6" y="94.1">MIC-1</text>
<text x="189.6" y="95.9">MIC-2</text>
<text x="35.5" y="100.4">E</text>
<text x="38.3" y="98.7" transform="rotate(-90 38.3 98.7)">S</text>
<text x="40.6" y="100.4">A</text>
<text x="160.9" y="98.2" transform="rotate(-90 160.9 98.2)">7</text>
<text x="164.5" y="100" transform="rotate(-90 164.5 100)">4</text>
<text x="166.8" y="96.9">2</text>
<text x="189.6" y="117.2">FLASH1-1</text>
<text x="189.6" y="119">FLASH1-2</text>
<text x="189.6" y="140.3">FLASH2-1</text>
<text x="189.6" y="142.1">FLASH2-2</text>
<text x="189.6" y="165.2">RESERVE</text>
<text x="189.6" y="167">RESERVE</text>
<text x="196.8" y="165.2">D-1</text>
<text x="196.8" y="167">D-2</text>
</g>
<text font-size="1.2" fill="#800000" x="159.7" y="86.1">+</text>
</svg>
